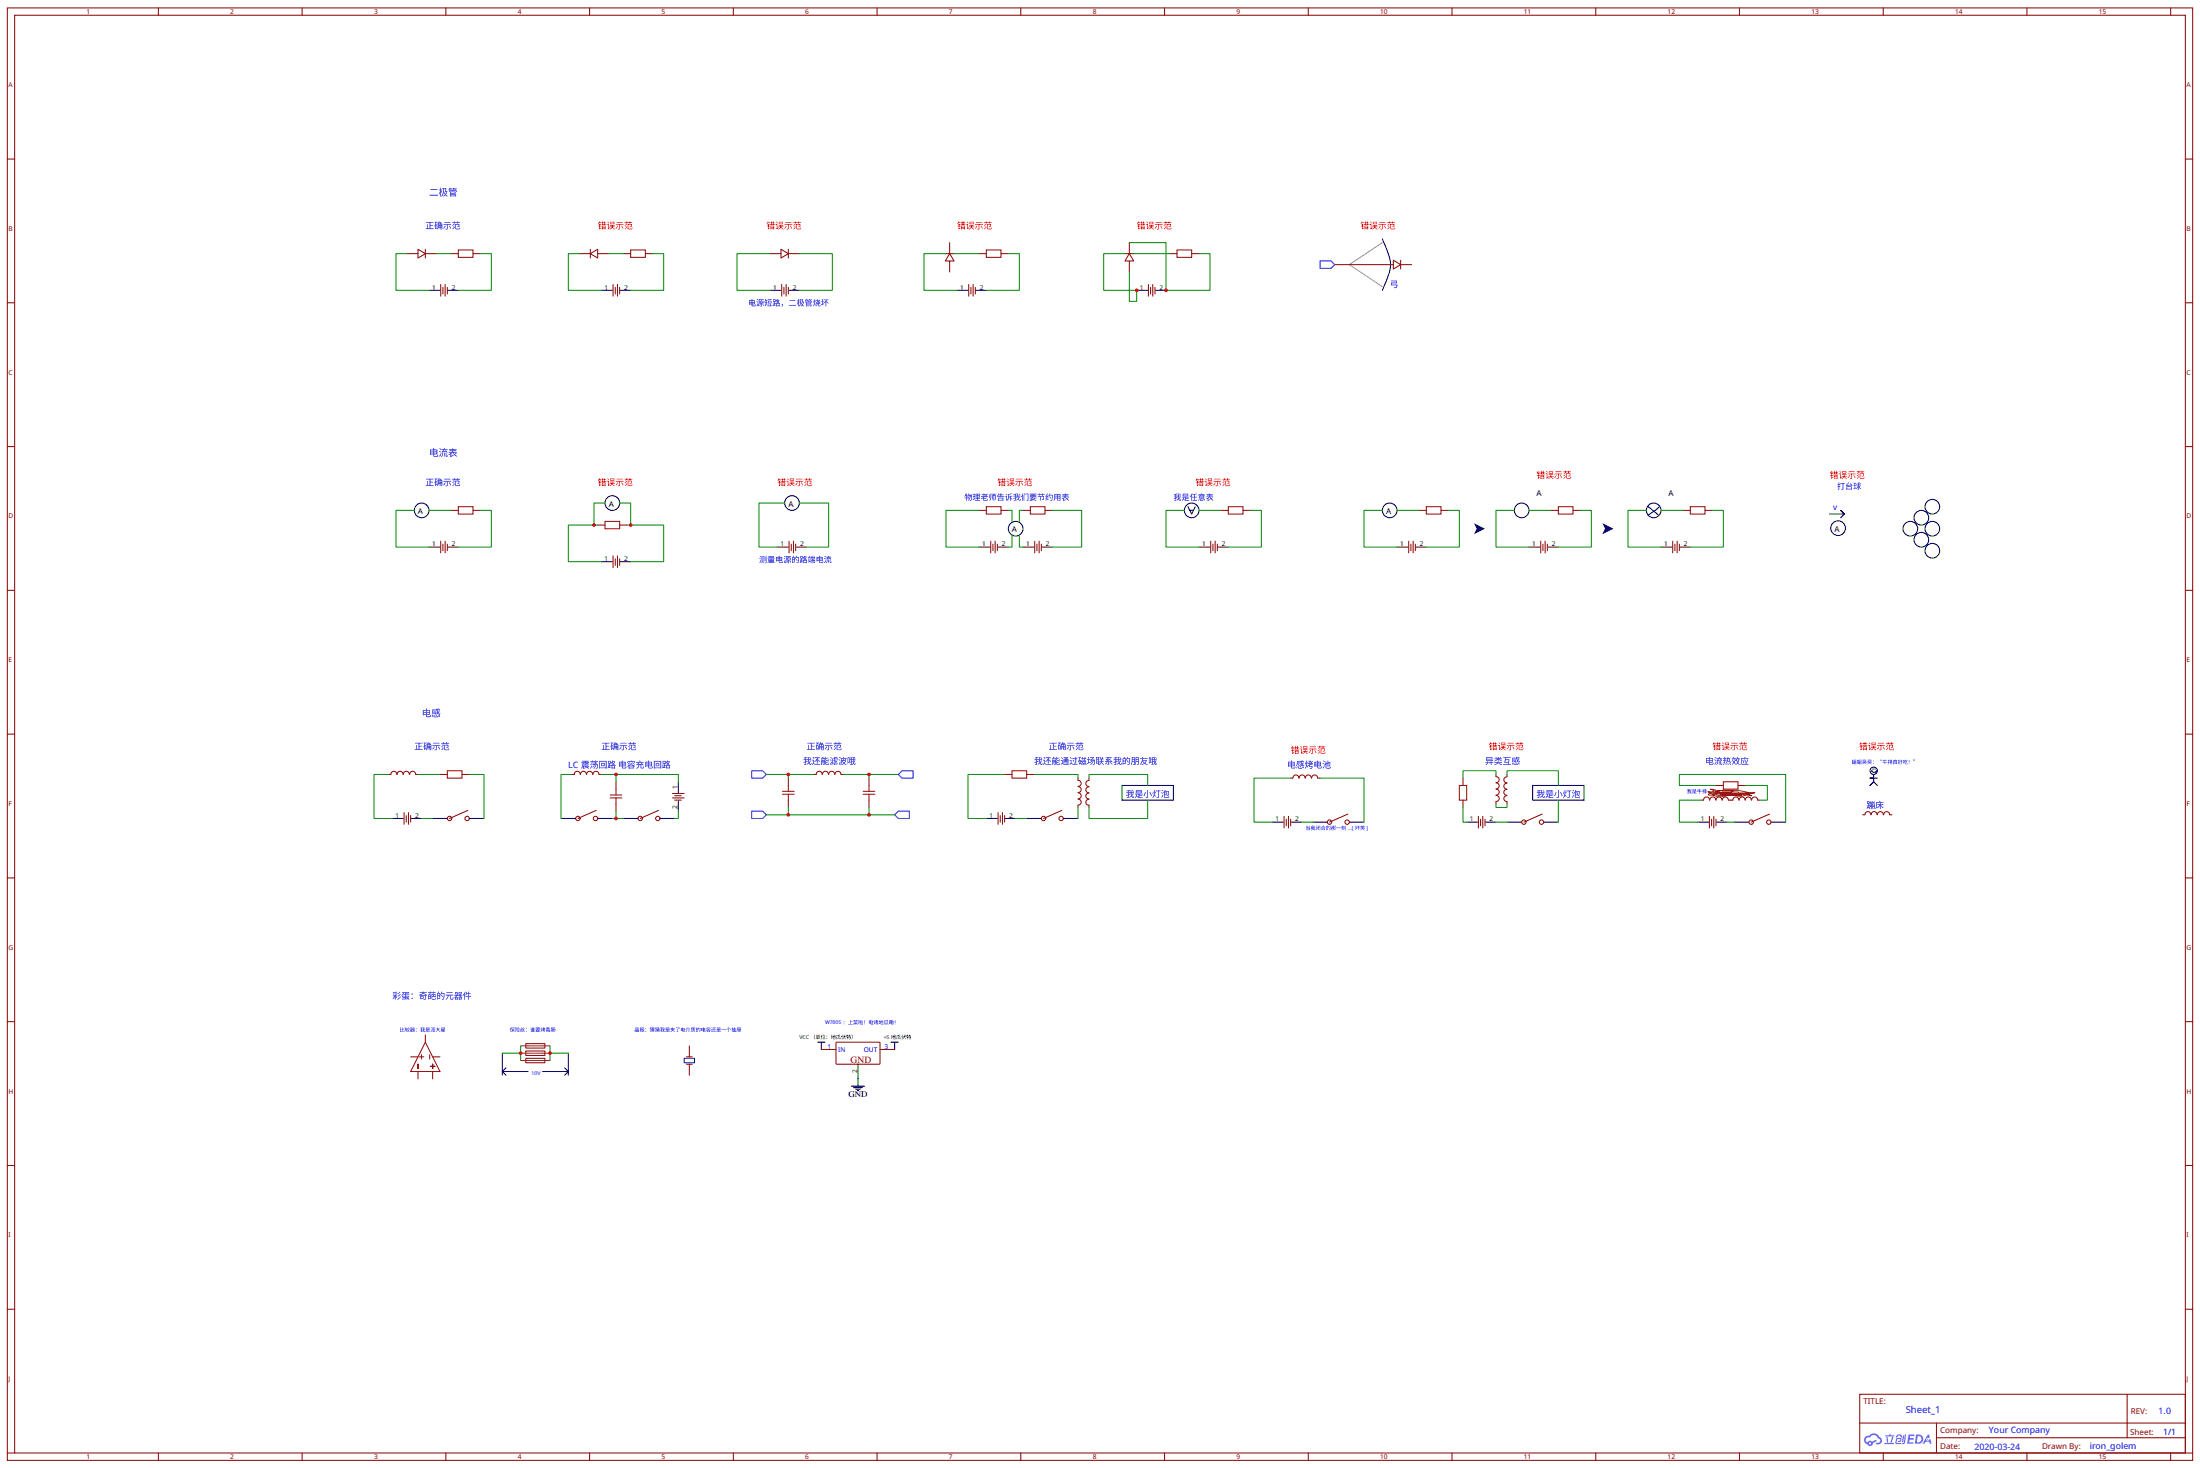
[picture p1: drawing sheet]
<svg xmlns="http://www.w3.org/2000/svg" width="1058mm" height="706mm" viewBox="0 0 1058 706" stroke-linecap="round" stroke-linejoin="round" font-family="sans-serif">
<g fill="none" stroke="#000" stroke-width=".48">
<path d="M665 115a22 22 0 0 1 3 16l-3 9M572 244l1 3 2-3M572 245h2M793 243l5 5M798 244l-5 4M880 247h7l-2-2 2 2-2 2M540 378h24v7h-24zM737 378h25v7h-25zM901 370l-1 1h1h1h1M901 370h.1M901 372v4l-1 2 1-2 2 2M901 374h-1h3"/>
<path d="M902 370h.1M242 507v10M242 515h12M243 514l-1 1 1 2M261 515h12M272 514l1 1M273 507v10M273 515l-1 2"/>
<circle cx="203" cy="245" r="4"/>
<circle cx="295" cy="242" r="4"/>
<circle cx="381" cy="242" r="4"/>
<circle cx="489" cy="254" r="4"/>
<circle cx="573" cy="245" r="4"/>
<circle cx="669" cy="245" r="4"/>
<circle cx="732" cy="245" r="4"/>
<circle cx="796" cy="245" r="4"/>
<circle cx="884" cy="254" r="4"/>
<circle cx="919" cy="254" r="4"/>
<circle cx="924" cy="260" r="4"/>
<circle cx="924" cy="249" r="4"/>
<circle cx="930" cy="244" r="4"/>
<circle cx="930" cy="254" r="4"/>
<circle cx="930" cy="265" r="4"/>
<circle cx="901" cy="371" r="1.8"/>
</g>
<path d="M665 117l-16 10 16 11" fill="none" stroke="#999" stroke-width=".48"/>
<path d="M642 127h23" fill="none" stroke="#900" stroke-width=".48"/>
<path d="M826 381h-4a25 25 0 0 0 12 1h2v-1h-8l2 1 12-1a30 30 0 0 0-15-1l-1 1h6l2-1-8 1a15 15 0 0 0 9 1h-4h-1l8 1-10-1M827 381h-3v-1h-1l4 1-3 1h-2a1.9 1.9 0 0 1 3 1h5M841 381l-1 1 4-1h-8l5 1h-2l4 1h-15l-3-1" fill="none" stroke="#930" stroke-width=".48"/>
<g fill="#000">
<path d="M709 252l5 2-5 3 1-3z" fill-rule="evenodd"/>
<path d="M771 252l5 2-5 3 1-3z" fill-rule="evenodd"/>
</g>
<g fill="none" stroke="#870000" stroke-width=".48">
<path d="M4 4h1051v698h-1051zM7 7h1044v692h-1044zM76 4v3M145 4v3M214 4v3M284 4v3M353 4v3M422 4v3M491 4v3M560 4v3M629 4v3M699 4v3"/>
<path d="M768 4v3M837 4v3M906 4v3M975 4v3M1044 4v3M4 76h3M1051 76h4M4 146h3M1051 146h4M4 215h3M1051 215h4M4 284h3"/>
<path d="M1051 284h4M4 353h3M1051 353h4M4 422h3M1051 422h4M4 491h3M1051 491h4M4 561h3M1051 561h4M4 630h3M1051 630h4M895 671h156v28h-156z"/>
<path d="M1023 671v20M4 699h3M76 699v3M145 699v3M214 699v3M284 699v3M353 699v3M422 699v3M491 699v3M560 699v3M629 699v3M699 699v3"/>
<path d="M768 699v3M837 699v3M895 684h156M906 699v3M932 691h119M932 684v15M975 699v3M1044 699v3M1051 699h4"/>
</g>
<g fill="#5487ff">
<path d="M918 690h3a1.3 1.3 0 0 1-2 1v1h2h-2l-1 2h2h-3z" fill-rule="evenodd"/>
<path d="M922 690l-1 4h2a2.4 2.4 0 0 0 2-2 2.4 2.4 0 0 0-3-2zM923 691a1.5 1.5 0 0 1 1 1 1.5 1.5 0 0 1-2 2z" fill-rule="evenodd"/>
<path d="M927 690h1v1h-1a.7 .7 0 0 0 0 1 .7 .7 0 0 0 0 1 .7 .7 0 0 0 1-1h1v2h-1v-1h-2v1h-1z" fill-rule="evenodd"/>
<path d="M915 690h1l-1 4z" fill-rule="evenodd"/>
<path d="M916 690h1l-1 4-1 1 1-1z" fill-rule="evenodd"/>
<path d="M913 690h1l1 1h-1v-1l-2 1z" fill-rule="evenodd"/>
<path d="M912 692h3l-1 1h-1l1-1h-1l-1 2h2v1l-2-1z" fill-rule="evenodd"/>
<path d="M906 694h5l-4 1z" fill-rule="evenodd"/>
<path d="M910 691h1l-1 3z" fill-rule="evenodd"/>
<path d="M907 691h1v3z" fill-rule="evenodd"/>
<path d="M907 690h3l1 1h-4z" fill-rule="evenodd"/>
<path d="M897 691a2.4 2.4 0 0 0 2 4 1.4 1.4 0 0 0 1 0 1.4 1.4 0 0 0 1-1l2-1-1-1-1 1a1.6 1.6 0 0 0-3 1 1.3 1.3 0 0 1 0-2 1.3 1.3 0 0 1 2-1 2.3 2.3 0 0 1 2-1 2.3 2.3 0 0 1 2 2 1.1 1.1 0 0 1 0 1 1.1 1.1 0 0 1-1 1h-1a1.9 1.9 0 0 0 3-1 1.9 1.9 0 0 0-1-2 3 3 0 0 0-5-1zM899 694a.5 .5 0 0 1 1 0 .5 .5 0 0 1-1 0z" fill-rule="evenodd"/>
<circle cx="927" cy="692" r=".3"/>
</g>
<g fill="none" stroke="#870000" stroke-width=".48">
<path d="M201 120l4 2-4 2zM205 120v4M284 120v4M376 120l3 2-3 2zM379 120v4M457 117v5M543 117v5M196 122h5M205 122h5M212 137v5M213 138v3M214 137v5"/>
<path d="M215 138v3M217 122h3M228 122h3M279 122h5M284 122l4-2v4zM288 122h5M295 137v5M296 138v3M297 137v5M298 138v3M300 122h3M310 122h4"/>
<path d="M370 122h6M376 137v5M377 138v3M378 137v5M379 122h6M379 138v3M455 122h4M457 122l2 4h-4zM457 126v5M466 137v5M467 138v3M468 137v5"/>
<path d="M469 138v3M471 122h3M482 122h3M541 122h4M543 122l2 4h-4zM543 126v5M552 137v5M553 138v3M555 137v5M556 138v3M563 122h3M573 122h4"/>
<path d="M665 127h5M670 125l4 2-4 2zM674 125v4M674 127h5M217 245h3M228 245h3M288 253h3M298 253h4M471 245h3M482 245h3M492 245h4M503 245h3"/>
<path d="M587 245h4M598 245h3M683 245h3M693 245h4M746 245h4M757 245h3M810 245h3M820 245h4M212 260v6M213 262v3M214 260v6M215 262v3"/>
<path d="M295 267v6M296 269v3M297 267v6M298 269v3M380 260v6M381 262v3M382 260v6M383 262v3M477 260v6M478 262v3M479 260v6M480 262v3"/>
<path d="M498 260v6M499 262v3M500 260v6M501 262v3M582 260v6M583 262v3M585 260v6M586 262v3M678 260v6M679 262v3M680 260v6M681 262v3"/>
<path d="M741 260v6M742 262v3M743 260v6M744 262v3M805 260v6M806 262v3M807 260v6M808 262v3M191 372a1.4 1.4 0 0 0-2-1 1.4 1.4 0 0 0-1 1h-1M191 372a1.4 1.4 0 0 1 1-1 1.4 1.4 0 0 1 2 1M194 372a1.4 1.4 0 0 1 1-1 1.4 1.4 0 0 1 2 1M197 372a1.4 1.4 0 0 1 2-1 1.4 1.4 0 0 1 1 1h1"/>
<path d="M212 372h3M222 372h4M279 372a1.4 1.4 0 0 0-1-1 1.4 1.4 0 0 0-2 1h-1M279 372a1.4 1.4 0 0 1 2-1 1.4 1.4 0 0 1 1 1M282 372a1.4 1.4 0 0 1 2-1 1.4 1.4 0 0 1 1 1M285 372a1.4 1.4 0 0 1 2-1 1.4 1.4 0 0 1 1 1M288 372h1M296 376v4M379 374v4M395 372a1.4 1.4 0 0 0-1-1 1.4 1.4 0 0 0-1 1h-1M396 372a1.4 1.4 0 0 1 1-1 1.4 1.4 0 0 1 1 1M399 372a1.4 1.4 0 0 1 1-1 1.4 1.4 0 0 1 1 1"/>
<path d="M402 372a1.4 1.4 0 0 1 1-1 1.4 1.4 0 0 1 2 1h1M418 374v4M483 372h4M494 372h3M519 374v1M519 375a1.4 1.4 0 0 1 1 2 1.4 1.4 0 0 1-1 1M519 378a1.4 1.4 0 0 1 1 2 1.4 1.4 0 0 1-1 1 1.5 1.5 0 0 1 1 2 1.5 1.5 0 0 1-1 1M524 378a1.4 1.4 0 0 0-2 2 1.4 1.4 0 0 0 2 1M524 375a1.4 1.4 0 0 0-2 2 1.4 1.4 0 0 0 2 1M524 374v1M621 374h1a1.4 1.4 0 0 1 1-1 1.4 1.4 0 0 1 2 1M625 374a1.4 1.4 0 0 1 1-1 1.4 1.4 0 0 1 2 1"/>
<path d="M628 374a1.4 1.4 0 0 1 1-1 1.4 1.4 0 0 1 2 1M631 374a1.4 1.4 0 0 1 1-1 1.4 1.4 0 0 1 2 1M634 374h1M704 374v4M720 372v2a1.4 1.4 0 0 1 1 1 1.4 1.4 0 0 1-1 1M720 377a1.4 1.4 0 0 1 1 1 1.4 1.4 0 0 1-1 1M720 380a1.4 1.4 0 0 1 1 1 1.4 1.4 0 0 1-1 1M725 377a1.5 1.5 0 0 0-2 1 1.5 1.5 0 0 0 2 2 1.4 1.4 0 0 0-2 1 1.4 1.4 0 0 0 2 1M725 372v2a1.4 1.4 0 0 0-2 1 1.4 1.4 0 0 0 2 1M825 378h4M836 378h4M194 391v5"/>
<path d="M195 392v3M196 391v5M198 392v3M225 390l-9 4M287 390l-9 4M296 387v3M317 390l-9 4M323 382h6M323 384h6M325 383h3M325 385h3M379 385v3"/>
<path d="M418 385v3M480 391v5M481 392v3M482 391v5M483 392v3M511 390l-9 4M519 384a1.4 1.4 0 0 1 1 2 1.4 1.4 0 0 1-1 1v1M524 384a1.4 1.4 0 0 0-2 2 1.4 1.4 0 0 0 2 1v1M524 381a1.4 1.4 0 0 0-2 2 1.4 1.4 0 0 0 2 1M618 393v5M619 394v3M620 393v5"/>
<path d="M621 394v3M648 392l-8 3M704 385v3M711 393v5M712 394v3M713 393v5M714 394v3M720 386v1M720 383a1.4 1.4 0 0 1 1 1 1.4 1.4 0 0 1-1 1M725 383a1.4 1.4 0 0 0-2 1 1.4 1.4 0 0 0 2 1M725 386v1M742 392l-9 3"/>
<path d="M818 385h1M820 385a1.4 1.4 0 0 1 1-2 1.4 1.4 0 0 1 1 2M822 393v5M823 385a1.4 1.4 0 0 1 1-2 1.4 1.4 0 0 1 1 2M823 394v3M824 393v5M825 394v3M826 385a1.4 1.4 0 0 1 1-2 1.4 1.4 0 0 1 1 2M829 385a1.4 1.4 0 0 1 1-2 1.4 1.4 0 0 1 1 2h3a1.4 1.4 0 0 1 1-2 1.4 1.4 0 0 1 1 2M837 385a1.4 1.4 0 0 1 1-2 1.4 1.4 0 0 1 1 2M840 385a1.4 1.4 0 0 1 1-2 1.4 1.4 0 0 1 1 2M843 385a1.4 1.4 0 0 1 1-2 1.4 1.4 0 0 1 1 2"/>
<path d="M846 385h1M851 392l-9 3M900 392a1.4 1.4 0 0 0-1-2 1.4 1.4 0 0 0-2 2h-1M900 392a1.4 1.4 0 0 1 2-2 1.4 1.4 0 0 1 1 2M903 392a1.4 1.4 0 0 1 2-2 1.4 1.4 0 0 1 1 2M906 392a1.4 1.4 0 0 1 2-2 1.4 1.4 0 0 1 1 2h1M205 498v3M198 508h3M201 515v4M208 508h4M208 515v4M253 509h9v2h-9z"/>
<path d="M253 505h9v3h-9zM253 502h9v2h-9zM330 508h3M330 512h3M332 503v5M332 512v5M395 505h7M402 501h21v11h-21zM423 505h7"/>
<circle cx="216" cy="394" r="1.1"/>
<circle cx="225" cy="394" r="1.1"/>
<circle cx="278" cy="394" r="1.1"/>
<circle cx="286" cy="394" r="1.1"/>
<circle cx="308" cy="394" r="1.1"/>
<circle cx="316" cy="394" r="1.1"/>
<circle cx="502" cy="394" r="1.1"/>
<circle cx="510" cy="394" r="1.1"/>
<circle cx="640" cy="395" r="1.1"/>
<circle cx="648" cy="395" r="1.1"/>
<circle cx="733" cy="395" r="1.1"/>
<circle cx="742" cy="395" r="1.1"/>
<circle cx="842" cy="395" r="1.1"/>
<circle cx="851" cy="395" r="1.1"/>
</g>
<g fill="none" stroke="#000" stroke-width=".48">
<path d="M206 140h6M216 140h4M289 140h6M298 140h5M370 140h6M380 140h5M460 140h6M470 140h4M547 140h5M556 140h5M206 263h6M216 263h4"/>
<path d="M289 270h6M298 270h5M374 263h5M383 263h5M471 263h5M480 263h5M492 263h5M501 263h5M577 263h5M586 263h5M672 263h5M681 263h5"/>
<path d="M736 263h5M745 263h5M799 263h5M808 263h5M326 376v5M189 394h5M198 394h5M208 394h7M226 394h7M270 394h7M288 394h7M300 394h7"/>
<path d="M317 394h8M326 385v5M474 394h6M484 394h5M494 394h7M512 394h7M612 395h5M621 395h5M631 395h8M649 395h7M706 395h5M715 395h5"/>
<path d="M725 395h7M743 395h7M817 395h5M826 395h5M834 395h7M852 395h7M393 501h4M395 501v4M413 512v10M429 501h3M430 501v4M410 522h6"/>
<path d="M411 523h4M412 524h2M412 525h1"/>
</g>
<g fill="none" stroke="#a10000" stroke-width=".48">
<path d="M220 120h8v4h-8zM303 120h7v4h-7zM474 120h8v4h-8zM566 120h7v4h-7zM220 244h8v3h-8zM291 251h7v3h-7zM474 244h8v3h-8zM496 244h7v3h-7zM591 244h7v3h-7zM686 244h7v3h-7zM750 244h7v3h-7zM813 244h7v3h-7z"/>
<path d="M215 371h7v3h-7zM296 380v2M379 378v3M418 378v3M487 371h7v3h-7zM702 378h4v7h-4zM829 376h7v4h-7zM294 384h5M294 382h5M296 384v3M376 382h6M376 381h6"/>
<path d="M379 382v3M415 382h6M415 381h6M418 382v3M201 512v2M202 508h2M203 507v2M205 501l7 14h-14zM207 507v2M207 513h2M208 512v2"/>
</g>
<path d="M250 510h15M250 507h15M250 503h15" fill="none" stroke="#8c2424" stroke-width=".48"/>
<path d="M329 509h5v2h-5z" fill="none" stroke="#00c" stroke-width=".48"/>
<path d="M635 126h5l2 1-2 2h-5zM362 371h5l2 1-2 2h-5zM434 371h5v3h-5l-2-2zM362 390h5l2 2-2 2h-5zM430 392l2-2h5v4h-5z" fill="none" stroke="#00f" stroke-width=".48"/>
<g fill="none" stroke="#008700" stroke-width=".48">
<path d="M543 117h18v23h21v-18h-5M196 122h-6v18h16M210 122h7M231 122h5v18h-16M279 122h-6v18h16M293 122h7M314 122h5v18h-16M370 122h-15v18h15M385 122h15v18h-15M455 122h-11v18h16M459 122h12M485 122h5v18h-16"/>
<path d="M542 122h-11v18h16v5h-4v-14M545 122h18M199 245h-9v18h16M206 245h11M231 245h5v18h-16M288 253h-15v17h16M291 242h-5v11M298 242h5v11M302 253h17v17h-16M377 242h-12v21h9M385 242h14v21h-11M471 245h-16v18h16"/>
<path d="M485 245h2v6M487 258v5h-2M490 258v5h2M492 245h-2v6M506 245h14v18h-14M570 245h-9v18h16M577 245h10M601 245h6v18h-16M665 245h-9v18h16M672 245h11M697 245h5v18h-16M728 245h-8v18h16"/>
<path d="M736 245h10M760 245h6v18h-16M792 245h-9v18h16M799 245h11M824 245h5v18h-16M187 372h-7v22h9M201 372h11M226 372h7v22M275 372h-5v22M289 372h7v4M296 372h30v4M369 372h23"/>
<path d="M379 372v2M406 372h26M418 372v2M483 372h-17v22h8M497 372h22v2M524 374v-2h28v6M621 374h-18v21h9M635 374h21v21M720 372v-1h-16v3M725 372v-1h25v7M825 378h-17v-6h51v23M840 378h10v7h-3"/>
<path d="M203 394h5M296 394h4M296 390v4h-1M326 390v4h-1M369 392h61M379 388v4M418 388v4M489 394h5M519 388v6M552 385v9h-28v-6M626 395h5M704 388v7h2"/>
<path d="M720 387v1h5v-1M720 395h5M750 385v10M818 385h-10v10h9M831 395h3M242 507h8M250 503v7M265 503v7M265 507h8"/>
</g>
<g fill="#c00">
<circle cx="265" cy="507" r=".9"/>
<circle cx="418" cy="392" r=".9"/>
<circle cx="379" cy="392" r=".9"/>
<circle cx="286" cy="253" r=".9"/>
<circle cx="561" cy="140" r=".9"/>
<circle cx="547" cy="140" r=".9"/>
<circle cx="303" cy="253" r=".9"/>
<circle cx="296" cy="394" r=".9"/>
<circle cx="296" cy="372" r=".9"/>
<circle cx="379" cy="372" r=".9"/>
<circle cx="418" cy="372" r=".9"/>
<circle cx="250" cy="507" r=".9"/>
</g>
<g font-size="4.6" fill="#00f">
<text x="206" y="94">二极管</text>
<text x="206" y="219">电流表</text>
<text x="203" y="345">电感</text>
<text x="917" y="680">Sheet_1</text>
</g>
<text font-size="4.6" fill="#800" x="409" y="511">GND</text>
<g font-size="4.2" fill="#00f">
<text x="205" y="110">正确示范</text>
<text x="669" y="138">弓</text>
<text x="205" y="234">正确示范</text>
<text x="199" y="361">正确示范</text>
<text x="289" y="361">正确示范</text>
<text x="388" y="361">正确示范</text>
<text x="504" y="361">正确示范</text>
<text x="273" y="369">LC 震荡回路 电容充电回路</text>
<text x="386" y="368">我还能滤波哦</text>
<text x="497" y="368">我还能通过磁场联系我的朋友哦</text>
<text x="619" y="369">电感烤电池</text>
<text x="714" y="368">异类互感</text>
<text x="820" y="368">电流热效应</text>
<text x="542" y="383">我是小灯泡</text>
<text x="739" y="383">我是小灯泡</text>
<text x="898" y="389">蹦床</text>
<text x="189" y="480">彩蛋：奇葩的元器件</text>
<text x="1038" y="680">1.0</text>
<text x="957" y="689">Your Company</text>
<text x="1041" y="690">1/1</text>
<text x="950" y="697">2020-03-24</text>
<text x="1005" y="697">iron_golem</text>
</g>
<g font-size="4.2" fill="#f00">
<text x="288" y="110">错误示范</text>
<text x="369" y="110">错误示范</text>
<text x="460" y="110">错误示范</text>
<text x="547" y="110">错误示范</text>
<text x="654" y="110">错误示范</text>
<text x="288" y="234">错误示范</text>
<text x="374" y="234">错误示范</text>
<text x="480" y="234">错误示范</text>
<text x="575" y="234">错误示范</text>
<text x="739" y="230">错误示范</text>
<text x="880" y="230">错误示范</text>
<text x="621" y="362">错误示范</text>
<text x="716" y="361">错误示范</text>
<text x="824" y="361">错误示范</text>
<text x="894" y="361">错误示范</text>
</g>
<text font-size="4.2" x="408" y="527">GND</text>
<g font-size="3.9" fill="#00f">
<text x="360" y="147">电源短路，二极管烧坏</text>
<text x="884" y="235">打台球</text>
<text x="464" y="241">物理老师告诉我们要节约用表</text>
<text x="564" y="241">我是任意表</text>
<text x="882" y="245">v</text>
<text x="365" y="271">测量电源的路端电流</text>
</g>
<g font-size="3.9">
<text x="739" y="238">A</text>
<text x="803" y="238">A</text>
<text x="293" y="244">A</text>
<text x="379" y="244">A</text>
<text x="201" y="247">A</text>
<text x="667" y="247">A</text>
<text x="487" y="256">A</text>
<text x="882" y="256">A</text>
</g>
<g font-size="3.9" fill="#800">
<text x="896" y="675">TITLE:</text>
<text x="1025" y="680">REV:</text>
<text x="933" y="689">Company:</text>
<text x="1025" y="690">Sheet:</text>
<text x="933" y="697">Date:</text>
<text x="982" y="697">Drawn By:</text>
</g>
<g font-size="3.2" fill="#800">
<text x="42" y="7">1</text>
<text x="111" y="7">2</text>
<text x="180" y="7">3</text>
<text x="249" y="7">4</text>
<text x="318" y="7">5</text>
<text x="387" y="7">6</text>
<text x="456" y="7">7</text>
<text x="526" y="7">8</text>
<text x="595" y="7">9</text>
<text x="664" y="7">10</text>
<text x="733" y="7">11</text>
<text x="802" y="7">12</text>
<text x="871" y="7">13</text>
<text x="941" y="7">14</text>
<text x="1010" y="7">15</text>
<text x="4" y="42">A</text>
<text x="1052" y="42">A</text>
<text x="4" y="111">B</text>
<text x="1052" y="111">B</text>
<text x="4" y="180">C</text>
<text x="1052" y="180">C</text>
<text x="4" y="249">D</text>
<text x="1052" y="249">D</text>
<text x="4" y="318">E</text>
<text x="1052" y="318">E</text>
<text x="4" y="388">F</text>
<text x="1052" y="388">F</text>
<text x="4" y="457">G</text>
<text x="1052" y="457">G</text>
<text x="4" y="526">H</text>
<text x="1052" y="526">H</text>
<text x="4" y="595">I</text>
<text x="1052" y="595">I</text>
<text x="4" y="664">J</text>
<text x="1052" y="664">J</text>
<text x="42" y="702">1</text>
<text x="111" y="702">2</text>
<text x="180" y="702">3</text>
<text x="249" y="702">4</text>
<text x="318" y="702">5</text>
<text x="387" y="702">6</text>
<text x="456" y="702">7</text>
<text x="526" y="702">8</text>
<text x="595" y="702">9</text>
<text x="664" y="702">10</text>
<text x="733" y="702">11</text>
<text x="802" y="702">12</text>
<text x="871" y="702">13</text>
<text x="941" y="702">14</text>
<text x="1010" y="702">15</text>
</g>
<g font-size="3.2">
<text x="208" y="139">1</text>
<text x="217" y="139">2</text>
<text x="291" y="139">1</text>
<text x="300" y="139">2</text>
<text x="372" y="139">1</text>
<text x="381" y="139">2</text>
<text x="462" y="139">1</text>
<text x="471" y="139">2</text>
<text x="548" y="139">1</text>
<text x="558" y="139">2</text>
<text x="208" y="263">1</text>
<text x="217" y="263">2</text>
<text x="375" y="263">1</text>
<text x="385" y="263">2</text>
<text x="472" y="263">1</text>
<text x="482" y="263">2</text>
<text x="494" y="263">1</text>
<text x="503" y="263">2</text>
<text x="578" y="263">1</text>
<text x="588" y="263">2</text>
<text x="674" y="263">1</text>
<text x="683" y="263">2</text>
<text x="737" y="263">1</text>
<text x="746" y="263">2</text>
<text x="801" y="263">1</text>
<text x="810" y="263">2</text>
<text x="291" y="270">1</text>
<text x="300" y="270">2</text>
<text x="326" y="380" transform="rotate(-90 326 380)">1</text>
<text x="326" y="389" transform="rotate(-90 326 389)">2</text>
<text x="190" y="393">1</text>
<text x="200" y="393">2</text>
<text x="476" y="393">1</text>
<text x="485" y="393">2</text>
<text x="614" y="395">1</text>
<text x="623" y="395">2</text>
<text x="707" y="395">1</text>
<text x="716" y="395">2</text>
<text x="818" y="395">1</text>
<text x="828" y="395">2</text>
<text x="412" y="516" transform="rotate(-90 412 516)">2</text>
</g>
<g font-size="3.2" fill="#00f">
<text x="398" y="504">1</text>
<text x="403" y="506">IN</text>
<text x="415" y="506">OUT</text>
<text x="425" y="504">3</text>
</g>
<g font-size="2.5" fill="#00f">
<text x="891" y="367">蛆蛆昊昊：“牛排真好吃！”</text>
<text x="811" y="381">我是牛排</text>
<text x="628" y="399">当我闭合的那一刻 ...[ 坏笑 ]</text>
<text x="192" y="496">比较器：我是派大星</text>
<text x="245" y="496">保险丝：谁要烤香肠</text>
<text x="305" y="496">晶振：猜猜我是夹了电介质的电容还是一个抽屉</text>
<text x="397" y="493">W7805 ：上菜啦！电烤地瓜嘞！</text>
<text x="256" y="517">10V</text>
</g>
<g font-size="2.5">
<text x="385" y="500">VCC （单位：地瓜伏特）</text>
<text x="425" y="500">+5 地瓜伏特</text>
</g>
</svg>
